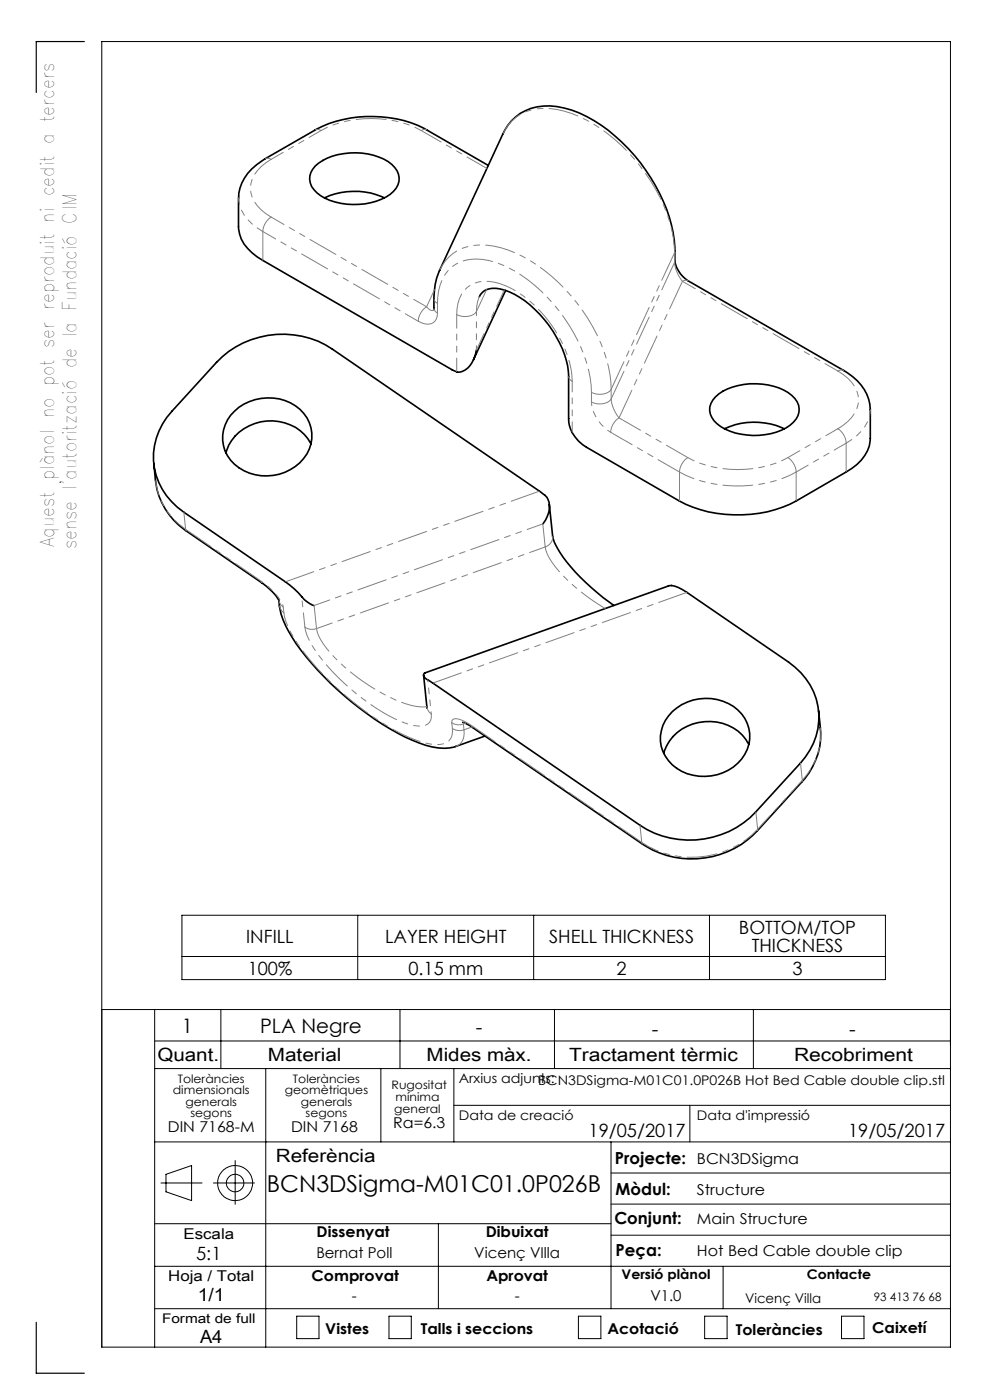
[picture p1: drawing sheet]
<svg xmlns="http://www.w3.org/2000/svg" width="210mm" height="297mm" viewBox="0 0 210 297" stroke-linecap="round" stroke-linejoin="round" font-family="sans-serif">
<g fill="none" stroke="#000" stroke-width=".21">
<path d="M38.6 194.2h149.2v13.6h-149.2zM75.9 194.2v13.6M113.2 194.2v13.6M150.5 194.2v13.6M21.6 214.2h180M32.8 214.2v71.6M38.6 202.9h149.2M46.8 214.2v12.5M84.8 214.2v12.5M117.6 214.2v12.5M159.8 214.2v12.5M32.8 220.8h168.8"/>
<path d="M32.8 226.7h168.8M56.4 226.7v59.1M80.8 226.7v15.5M96.3 226.7v15.5M96.3 234.5h105.3M146.3 234.5v7.7M32.8 259.6h96.8M32.8 242.2h168.8M34.1 251h8.8M35.2 249.1l5.4-1.8v7.4l-5.4-1.9zM45.3 251h8.7M49.9 246.2v9.3"/>
<path d="M93 259.6v18M129.6 242.2v35.4M129.6 255.4h72M129.6 248.8h72M32.8 277.6h168.8M32.8 268.6h168.8M62.9 279.2h4.8v4.8h-4.8zM82.5 279.2h4.7v4.8h-4.7zM122.7 279.2h4.8v4.8h-4.8zM129.6 262h72M149.5 279.2h4.7v4.8h-4.7zM153.4 268.6v9"/>
<path d="M178.5 279.2h4.8v4.8h-4.8zM21.6 285.8h180v-277h-180v277"/>
<circle cx="49.9" cy="251" r="3.7"/>
<circle cx="49.9" cy="251" r="1.86"/>
</g>
<path d="M17.9 8.8h-10.2v10.8M7.7 280.5v10.8h10.2" fill="none" stroke="#000" stroke-width=".25"/>
<g fill="none" stroke="#000" stroke-width=".35">
<path d="M66.9 35.2a13.6 13.6 0 0 1 12.4-2.3 7.2 7.2 0 0 1 5.2 4.1 3.9 3.9 0 0 1-1.7 4.2 14.5 14.5 0 0 1-14.8 .3 4.1 4.1 0 0 1-2.1-4.9zM103.6 35.1l-13-7.5a26 26 0 0 0-23.7 0l-10.7 6.1a10.1 10.1 0 0 0-5.6 8.3M106.7 28.3l-13.4 29a18.9 18.9 0 0 0-1.3 8.3M106.7 28.4a9.9 9.9 0 0 1 10-5.9 25 25 0 0 1 15.2 7.7 36.8 36.8 0 0 1 11.1 20.7l.2 4.4a6.2 6.2 0 0 0 2.8 4.3l33 19a9.9 9.9 0 0 1 5.6 8.3v6.1a8.6 8.6 0 0 1-5.1 7.2l-10.6 6.1a27.5 27.5 0 0 1-24.8 0l-19.7-11.4a7 7 0 0 1-3.8-6.1M50.6 42v6.1a7.8 7.8 0 0 0 3.9 6.4l41.3 23.9a2.59 2.59 0 0 0 3.8-.7 6.8 6.8 0 0 0 1.4-3.4M68.8 42a15.3 15.3 0 0 1 12.7 0M101.7 63a3.5 3.5 0 0 1 4.4-1.7 17.9 17.9 0 0 1 9.4 6.6 20.2 20.2 0 0 1 5.1 12v8.9M107.2 61.6l-6.8 14.7M32.6 98.4l.4 3.6M49.8 87.2a10.4 10.4 0 0 1 14.7 .5 7.6 7.6 0 0 1-1.8 11.3 10.1 10.1 0 0 1-14.4-2.3 7.6 7.6 0 0 1 1.5-9.5zM66 94.2a10 10 0 0 0-15.3-2.5 8.9 8.9 0 0 0-2.8 4.4M151.8 84.2a12.5 12.5 0 0 1 9.8-2.7 9.6 9.6 0 0 1 7.5 3.7 3.7 3.7 0 0 1-1.5 5 14.3 14.3 0 0 1-14.7 .3 4.1 4.1 0 0 1-2.1-4.9z"/>
<path d="M153.7 91a15 15 0 0 1 12.7 0M33 102.1a14.8 14.8 0 0 0 6.5 10.5l16 11a10.1 10.1 0 0 1 3.7 3.8M115.1 111.2a4.8 4.8 0 0 0 .8-5.9l-1.5-1.1-43.9-30.1a19.3 19.3 0 0 0-24.6 2.8l-9.4 10.3a13.9 13.9 0 0 0 2.5 21.5l21.5 14.7a22.6 22.6 0 0 1 4.3 4l1.8 1.1M116.5 107l.7 6.8a12.9 12.9 0 0 0 3 5.4 49 49 0 0 0 10 9.2M59.2 127.3a17.4 17.4 0 0 0 3.7 9.3 65.9 65.9 0 0 0 24.5 20.4 14.3 14.3 0 0 0 8.9 1.5l6.6-2.4M89.9 143.2l.7 7M90 142.8l51.8-18.5a2.51 2.51 0 0 1 2.1 .3l1.8 1.1 21.6 14.8a13.9 13.9 0 0 1 2.5 21.4l-9.5 10.4a19.3 19.3 0 0 1-24.6 2.7l-44.3-30.3a2.62 2.62 0 0 1-1.5-1.3zM98.1 153.2l1.5 .7 36.7 25.2a19.1 19.1 0 0 0 24.3-2.8l9.5-10.4a14.8 14.8 0 0 0 3.9-11.5M142.6 151a10.4 10.4 0 0 1 14.7 .5 7.8 7.8 0 0 1-2.8 11.9 10.3 10.3 0 0 1-12.7-2 7.5 7.5 0 0 1 .8-10.4zM158.9 157.9a10 10 0 0 0-15.3-2.5 8.8 8.8 0 0 0-2.8 4.4M173.6 150.8l.4 3.6"/>
</g>
<g fill="none" stroke="#808080" stroke-width=".21" stroke-dasharray="6.3 1.3 1.3 1.3 1.3 1.3">
<path d="M57.5 33.8a1.25 1.25 0 0 0-1.2-.1M68.1 27.7a1.25 1.25 0 0 0-1.2-.1M90.6 27.6a1.25 1.25 0 0 0-1.3 .1M55.7 49.1v6.1M57.5 46.1a3.9 3.9 0 0 0-1.8 3M143.1 55.7v-2.1M143.2 55.3l-.1 .4M143.2 53.2l-.1 .4M144.8 59.7a7.5 7.5 0 0 1-1.7-4M144.8 59.7a1.25 1.25 0 0 1 1.2-.1M88.7 68.1a2.57 2.57 0 0 0 3.9-.4l.2-1.3M90.5 65.1a3.9 3.9 0 0 0-1.8 3"/>
<path d="M90.5 65.1l1.7-3.7M92.1 65.6l-.2 .2a1.19 1.19 0 0 1-1.4-.7M92.1 63.4l.2 .5 .5 .5M92.1 65.4l.2 .6 .5 .4M92.8 64.4v2M96.9 66.7a3.4 3.4 0 0 0 4.2-.6M101.7 62.9a7.1 7.1 0 0 0-.6 3.2M103.2 61.4l-2.1 4.7M177.7 78.7a1.25 1.25 0 0 1 1.3-.1M121.4 80.9l-.6-.5-.2-.5M125.5 85.3v-2.1M125.5 83.2a3.4 3.4 0 0 0 4.1-.6"/>
<path d="M125.5 85.3a3.4 3.4 0 0 0 4.1-.7M129.5 91.7a3.9 3.9 0 0 1 1.8-3M129.6 82.6v2M131.3 88.7a7.5 7.5 0 0 1-1.7-4.1M179.5 94a3.9 3.9 0 0 0-1.8-3M39 108.6l.4 3.7M39.4 112.3l.1 .3M115.7 116l-.6-4.9M117.3 113.8a2.21 2.21 0 0 1-1.6 2.2M144.1 106.3v-6.2M144.1 100.1a3.9 3.9 0 0 1 1.8-3M168.9 100.1a3.9 3.9 0 0 0-1.8-3"/>
<path d="M168.9 100.1v6.2M179.5 100.1v-6.1M55.4 123.3l.1 .3M59.2 127.4l.4 1 .5 .4M59.3 128.5a2.03 2.03 0 0 0 .9 1.5M60.1 128.8l.1 1.2M60.6 123.4l53.9-19.2M64.7 133.1a2.77 2.77 0 0 0 2.4 .3M66.6 128.5l.5 4.9M145.7 125.7l-53.9 19.2M91.5 151.5a2.03 2.03 0 0 1-.9-1.5M95.8 153.3a2.77 2.77 0 0 0 2.5 .3"/>
<path d="M96 154.5l-.2-1.2M96 154.5a2.77 2.77 0 0 0 2.4 .3M98.3 153.6l.1 1.2M98.4 153.3l-.1 .3M98.4 154.8a2.96 2.96 0 0 1-1.7 3.6M98.8 153.4l-.5 .2M100 153.9l-1.5-.9a2.81 2.81 0 0 0-2.5-.3l-.2 .6M100.1 154.2l-1.7 .6M100.2 154.3l-.2-.4M136.1 178.7l-.4-3.7M136.3 179l-.2-.3M160.3 172.2l.4 3.7"/>
<path d="M160.7 175.9l-.1 .4M170.2 165.5l-.4-3.6M170.2 165.5l-.1 .4"/>
</g>
<path d="M57.5 46.1l33 19M88.7 68.1l-33-19M177.7 78.7l-32.9-19" fill="none" stroke="#808080" stroke-width=".21" stroke-dasharray="6.3 1.3 1.3 1.3 1.3 1.3" stroke-dashoffset="3.2"/>
<path d="M125.5 83.2a29.7 29.7 0 0 0-7-17.4 29.7 29.7 0 0 0-13.6-10.2 9.1 9.1 0 0 0-9.9 1.9 10.4 10.4 0 0 0-2.2 6.9" fill="none" stroke="#808080" stroke-width=".21" stroke-dasharray="6.3 1.3 1.3 1.3 1.3 1.3" stroke-dashoffset="1.4"/>
<path d="M125.5 85.3a8.4 8.4 0 0 0 4 6.4" fill="none" stroke="#808080" stroke-width=".21" stroke-dasharray="6.3 1.3 1.3 1.3 1.3 1.3" stroke-dashoffset="5.6"/>
<path d="M131.3 88.7l14.6 8.4M144.1 100.1l-14.6-8.4" fill="none" stroke="#808080" stroke-width=".21" stroke-dasharray="6.3 1.3 1.3 1.3 1.3 1.3" stroke-dashoffset="1.1"/>
<path d="M121.4 80.9v10.8" fill="none" stroke="#808080" stroke-width=".21" stroke-dasharray="6.3 1.3 1.3 1.3 1.3 1.3" stroke-dashoffset="4.1"/>
<path d="M96.9 66.7a6.4 6.4 0 0 1 4.7-6.9 12.7 12.7 0 0 1 9.4 3 26.1 26.1 0 0 1 10.3 16.8l.1 1.3" fill="none" stroke="#808080" stroke-width=".21" stroke-dasharray="6.3 1.3 1.3 1.3 1.3 1.3" stroke-dashoffset="1.8"/>
<path d="M96.9 78.9v-12.2M60.2 130a20.5 20.5 0 0 0 4.9 9.2 64.8 64.8 0 0 0 21.5 17.1 12.9 12.9 0 0 0 7.5 1.5 2.69 2.69 0 0 0 1.9-3.3M170.2 165.5a14.2 14.2 0 0 0 3.8-11.1" fill="none" stroke="#808080" stroke-width=".21" stroke-dasharray="6.3 1.3 1.3 1.3 1.3 1.3" stroke-dashoffset="3.5"/>
<path d="M168.9 100.1a27.3 27.3 0 0 1-24.8 0" fill="none" stroke="#808080" stroke-width=".21" stroke-dasharray="6.3 1.3 1.3 1.3 1.3 1.3" stroke-dashoffset="3"/>
<path d="M89.3 27.7a23.4 23.4 0 0 0-21.2 0M55.7 49.1a9.3 9.3 0 0 1-5.1-6.6v-.5M145.9 97.1a23.4 23.4 0 0 0 21.2 0M184.6 86.9a7.8 7.8 0 0 1-3.9 6.3l-1.2 .8" fill="none" stroke="#808080" stroke-width=".21" stroke-dasharray="6.3 1.3 1.3 1.3 1.3 1.3" stroke-dashoffset="4.9"/>
<path d="M57.5 33.8a7.7 7.7 0 0 0-4.4 6.1 6.9 6.9 0 0 0 3.3 5.4l1.1 .8M177.7 91a7.7 7.7 0 0 0 4.4-6.2 6.9 6.9 0 0 0-3.3-5.4l-1.1-.7" fill="none" stroke="#808080" stroke-width=".21" stroke-dasharray="6.3 1.3 1.3 1.3 1.3 1.3" stroke-dashoffset="1.6"/>
<path d="M68.1 27.7l-10.6 6.1M167.1 97.1l10.6-6.1M179.5 94l-10.6 6.1M91.5 151.5a2.18 2.18 0 0 1-2.7 2.5 21.4 21.4 0 0 1-9.3-3.9 45.9 45.9 0 0 1-13.4-13.4 9.8 9.8 0 0 1-1.4-3.6" fill="none" stroke="#808080" stroke-width=".21" stroke-dasharray="6.3 1.3 1.3 1.3 1.3 1.3" stroke-dashoffset="3.4"/>
<path d="M144.8 59.7l-13.5 29M129.6 82.6l13.5-29M129.6 84.6l13.5-28.9" fill="none" stroke="#808080" stroke-width=".21" stroke-dasharray="6.3 1.3 1.3 1.3 1.3 1.3" stroke-dashoffset="-.1"/>
<path d="M93.3 57.3a9.4 9.4 0 0 1 10.1-5.3 26.8 26.8 0 0 1 15 7.9 36.3 36.3 0 0 1 11 19.5l.2 3.2M143.1 53.6a31.1 31.1 0 0 0-7.2-18.3 33.2 33.2 0 0 0-16.2-11.7 11.3 11.3 0 0 0-11 2l-.8 .8-1.2 1.9" fill="none" stroke="#808080" stroke-width=".21" stroke-dasharray="6.3 1.3 1.3 1.3 1.3 1.3" stroke-dashoffset=".9"/>
<path d="M101.1 66.1v8.2" fill="none" stroke="#808080" stroke-width=".21" stroke-dasharray="6.3 1.3 1.3 1.3 1.3 1.3" stroke-dashoffset="5.4"/>
<path d="M101.1 74.3l5.9-12.8M160.7 175.9l9.5-10.4" fill="none" stroke="#808080" stroke-width=".21" stroke-dasharray="6.3 1.3 1.3 1.3 1.3 1.3" stroke-dashoffset="2.5"/>
<path d="M103.3 35.7l-14-8" fill="none" stroke="#808080" stroke-width=".21" stroke-dasharray="6.3 1.3 1.3 1.3 1.3 1.3" stroke-dashoffset="1.5"/>
<path d="M136.1 178.7a19.4 19.4 0 0 0 24.6-2.8" fill="none" stroke="#808080" stroke-width=".21" stroke-dasharray="6.3 1.3 1.3 1.3 1.3 1.3" stroke-dashoffset="2.4"/>
<path d="M90.7 144.2l.8 7.3" fill="none" stroke="#808080" stroke-width=".21" stroke-dasharray="6.3 1.3 1.3 1.3 1.3 1.3" stroke-dashoffset="5.9"/>
<path d="M100 153.9l36.1 24.8" fill="none" stroke="#808080" stroke-width=".21" stroke-dasharray="6.3 1.3 1.3 1.3 1.3 1.3" stroke-dashoffset=".3"/>
<path d="M60.1 128.8a10.8 10.8 0 0 0-4.7-5.5" fill="none" stroke="#808080" stroke-width=".21" stroke-dasharray="6.3 1.3 1.3 1.3 1.3 1.3" stroke-dashoffset="5.8"/>
<path d="M39.4 112.3l16 11" fill="none" stroke="#808080" stroke-width=".21" stroke-dasharray="6.3 1.3 1.3 1.3 1.3 1.3" stroke-dashoffset="-.2"/>
<path d="M33 102a14.3 14.3 0 0 0 6.4 10.3M64.7 133.1l-.7-6.5" fill="none" stroke="#808080" stroke-width=".21" stroke-dasharray="6.3 1.3 1.3 1.3 1.3 1.3" stroke-dashoffset="3.3"/>
<path d="M115.1 111.1l-48.5 17.4M67.1 133.4l48.6-17.4" fill="none" stroke="#808080" stroke-width=".21" stroke-dasharray="6.3 1.3 1.3 1.3 1.3 1.3" stroke-dashoffset="2.8"/>
<path d="M67.1 133.4a14.5 14.5 0 0 0 4.9 7.1 39.3 39.3 0 0 0 15.2 9.1 7.7 7.7 0 0 0 3.4 .3" fill="none" stroke="#808080" stroke-width=".21" stroke-dasharray="6.3 1.3 1.3 1.3 1.3 1.3" stroke-dashoffset=".8"/>
<path d="M128.4 129.1a35.7 35.7 0 0 1-11.9-10.7l-.7-1.7-.1-.7" fill="none" stroke="#808080" stroke-width=".21" stroke-dasharray="6.3 1.3 1.3 1.3 1.3 1.3" stroke-dashoffset=".2"/>
<text font-size="4.9" x="56.6" y="253">BCN3DSigma-M01C01.0P026B</text>
<g font-size="4.2">
<text x="38.6" y="219">1</text>
<text x="55.2" y="219.2">PLA Negre</text>
<text x="100.9" y="219.4">-</text>
<text x="138.3" y="219.7">-</text>
<text x="180.1" y="219.7">-</text>
</g>
<g font-size="4">
<text x="11.5" y="116.1" transform="rotate(-90 11.5 116.1)">Aquest plànol no pot ser reproduit ni cedit a tercers</text>
<text x="16.2" y="116.6" transform="rotate(-90 16.2 116.6)">sense l'autorització de la Fundació CIM</text>
</g>
<g font-size="3.9">
<text x="52.2" y="200">INFILL</text>
<text x="81.7" y="200">LAYER HEIGHT</text>
<text x="116.5" y="200">SHELL THICKNESS</text>
<text x="156.7" y="198">BOTTOM/TOP</text>
<text x="159.4" y="201.9">THICKNESS</text>
<text x="52.5" y="206.8">100%</text>
<text x="86.6" y="206.8">0.15 mm</text>
<text x="130.8" y="206.8">2</text>
<text x="168.1" y="206.8">3</text>
<text x="33.4" y="225">Quant.</text>
<text x="56.8" y="225">Material</text>
<text x="90.5" y="225">Mides màx.</text>
<text x="120.7" y="225">Tractament tèrmic</text>
<text x="168.4" y="225">Recobriment</text>
<text x="124.8" y="241.3">19/05/2017</text>
<text x="179.9" y="241.3">19/05/2017</text>
<text x="58.5" y="246.5">Referència</text>
<text x="41.6" y="267.2">5:1</text>
<text x="41.9" y="276.1">1/1</text>
<text x="42.4" y="284.9">A4</text>
</g>
<g font-size="3.5">
<text x="130.5" y="246.8">Projecte:</text>
<text x="130.6" y="253.4">Mòdul:</text>
<text x="130.3" y="259.8">Conjunt:</text>
<text x="130.6" y="266.4">Peça:</text>
</g>
<g font-size="3.2">
<text x="83.4" y="239.3">Ra=6.3</text>
<text x="35.6" y="240.1">DIN 7168-M</text>
<text x="61.7" y="240.1">DIN 7168</text>
<text x="147.8" y="246.8">BCN3DSigma</text>
<text x="147.8" y="253.4">Structure</text>
<text x="38.9" y="262.9">Escala</text>
<text x="67.2" y="262.5">Dissenyat</text>
<text x="103" y="262.5">Dibuixat</text>
<text x="147.8" y="259.8">Main Structure</text>
<text x="67.1" y="266.8">Bernat Poll</text>
<text x="100.6" y="266.8">Vicenç VIlla</text>
<text x="147.8" y="266.4">Hot Bed Cable double clip</text>
<text x="35.7" y="271.7">Hoja / Total</text>
<text x="66.1" y="271.7">Comprovat</text>
<text x="103.2" y="271.7">Aprovat</text>
<text x="74.6" y="276.1">-</text>
<text x="109.2" y="276.1">-</text>
<text x="138" y="276.1">V1.0</text>
<text x="69" y="283.1">Vistes</text>
<text x="89.3" y="283.1">Talls i seccions</text>
<text x="128.8" y="283.1">Acotació</text>
<text x="156.1" y="283.2">Toleràncies</text>
<text x="185" y="282.8">Caixetí</text>
</g>
<g font-size="2.8">
<text x="97.3" y="229.6">Arxius adjunts:</text>
<text x="114.2" y="230.2">BCN3DSigma-M01C01.0P026B Hot Bed Cable double clip.stl</text>
<text x="97.3" y="237.7">Data de creació</text>
<text x="147.8" y="237.7">Data d'impressió</text>
<text x="131.8" y="271.4">Versió plànol</text>
<text x="171.2" y="271.4">Contacte</text>
<text x="34.4" y="280.7">Format de full</text>
<text x="158" y="276.3">Vicenç Villa</text>
</g>
<g font-size="2.5">
<text x="36.7" y="232.1">dimensionals</text>
<text x="37.7" y="229.6">Toleràncies</text>
<text x="60.4" y="232.1">geomètriques</text>
<text x="62.1" y="229.6">Toleràncies</text>
<text x="83.1" y="231">Rugositat</text>
<text x="83.9" y="233.5">mínima</text>
<text x="39.4" y="234.6">generals</text>
<text x="40.4" y="237.1">segons</text>
<text x="63.8" y="234.6">generals</text>
<text x="64.8" y="237.1">segons</text>
<text x="83.6" y="236.2">general</text>
<text x="185.4" y="276.1">93 413 76 68</text>
</g>
</svg>
